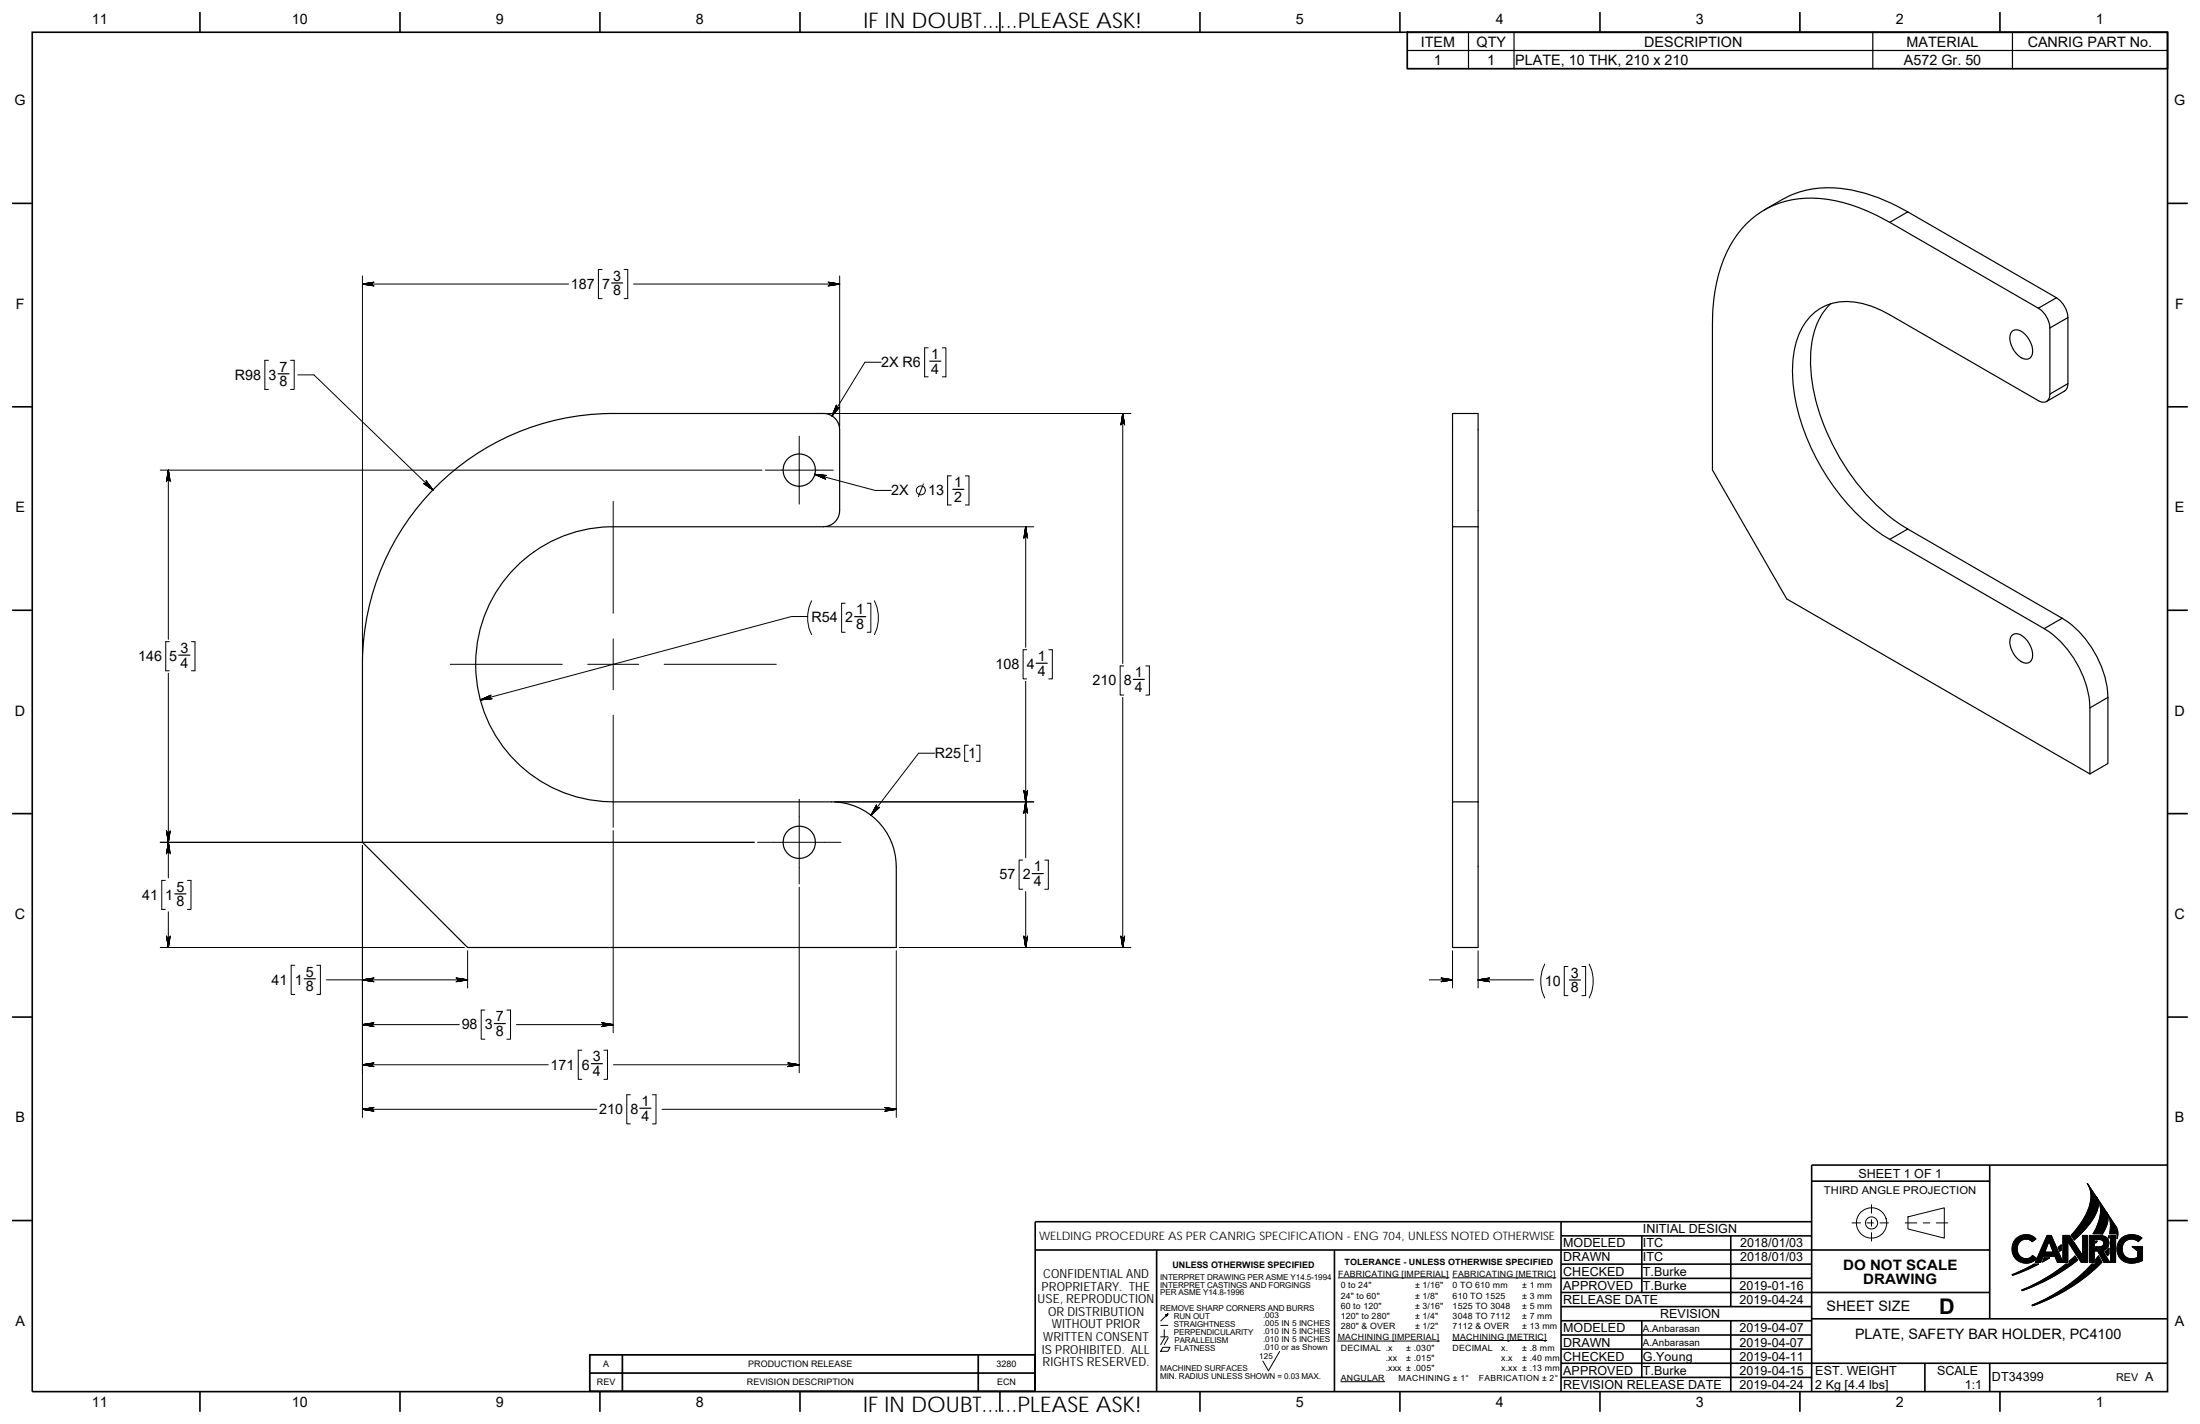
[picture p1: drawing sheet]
<svg xmlns="http://www.w3.org/2000/svg" width="432mm" height="279mm" viewBox="0 0 432 279" stroke-linecap="round" stroke-linejoin="round" font-family="sans-serif">
<g fill="none" stroke="#000" stroke-width=".32">
<path d="M6.3 6.3h419.1v266.7h-419.1zM39.2 2.4v3.9M78.5 2.4v3.9M117.8 2.4v3.9M157 2.4v3.9M196.3 2.4v3.9M235.5 2.4v3.9M274.8 2.4v3.9M314 2.4v3.9M353.3 2.4v3.9M392.5 2.4v3.9M2.4 39.9h3.9"/>
<path d="M425.4 39.9h4M2.4 79.8h3.9M425.4 79.8h4M2.4 119.7h3.9M425.4 119.7h4M6.3 139.7h.1M425.4 139.7h.1M2.4 159.6h3.9M425.4 159.6h4M2.4 199.6h3.9M425.4 199.6h4M2.4 239.5h3.9"/>
<path d="M306.4 239.7v33.3M355.6 231.8h34.9M355.6 239.7h-152.4v33.3M390.5 228.6v30.2M425.4 228.6h-69.8v44.4M425.4 239.5h4M203.2 245.3h187.3M227 245.3v27.7M261.9 245.3v27.7M306.4 248h49.2M306.4 242.5h49.2M306.4 250.8h49.2"/>
<path d="M306.4 253.6h84.1M306.4 256.4h49.2M306.4 259.1h49.2M322.2 242.5v11.1M322.2 259.1v11.2M339.7 242.5v13.9M339.7 259.1v14M355.6 258.8h69.8M39.2 273v4M78.5 273v4M117.8 273v4M157 273v4"/>
<path d="M196.3 273v4M235.5 273v4M274.8 273.1v3.9M306.4 264.7h49.2M306.4 270.3h49.2M306.4 267.5h119M306.4 261.9h49.2M314 273.1v3.9M353.3 273.1v3.9M377.8 267.5v5.6M390.5 267.5v5.5M392.5 273.1v3.9"/>
</g>
<g fill="none" stroke="#000" stroke-width=".2">
<path d="M71.1 54.1v75.6M71.1 55.7h40.5M118.2 52.9h-.7v5.7h.7M122.5 52.9h.7v5.7h-.7M124.4 55.7h40.4M164.8 54.1v29.6M52.7 70.7h-.7v5.7h.7M57 70.7h.7v5.7h-.7M58.4 73.6h3.2l23.4 22.5M172.9 71.1h-3.1l-6.5 10.5M182.2 68.2h-.7v5.7h.7M185 68.2h.7v5.7h-.7"/>
<path d="M31.5 92.2h118.1M33 92.2v33.2M120.4 98.4v21.9M150.2 92.2h13.4M156.9 85.6v13.3M159.9 93.1l11.8 3.1h3.2M162.3 81.1h59.7M181.3 95l-1.1 2.5M186.7 93.4h-.7v5.7h.7M189.5 93.4h.7v5.7h-.7M220.4 81.1v49.1M159.3 117.9a7.4 7.4 0 0 0 0 6.6"/>
<path d="M162.3 103.4h40.6M165.9 118.4h-.7v5.7h.7M170.2 118.4h.7v5.7h-.7M171.6 117.9a7.4 7.4 0 0 1 0 6.6M201.3 103.4v23.6M33 132.1v40.2M33.2 125.9h-.7v5.7h.7M37.6 125.9h.7v5.7h-.7M88.4 130.3h22M115.4 130.3h10M120.4 125.3v10M130.4 130.3h22"/>
<path d="M158.5 121h-3.2l-61 16.3M201.3 133.7v34.6M201.5 127.5h-.7v5.7h.7M205.8 127.5h.7v5.7h-.7M220.4 136.8v49.1M220.6 130.7h-.7v5.7h.7M224.9 130.7h.7v5.7h-.7M120.4 140.3v22M156.9 156.8v16.6M163.9 157.3h39M183.5 147.8h-3.2l-9.3 12.2M190.1 146.2h-.8v3.2h.8"/>
<path d="M191.6 146.2h.7v3.2h-.7M31.5 165.3h116.6M32.4 172.7h-.7v5.7h.7M33 178.9v7M36.8 172.7h.7v5.7h-.7M71.1 165.9v53.3M120.4 163v39.6M148.7 165.3h16.4M156.9 174.1v36.4M200.7 168.8h-.7v5.7h.7M201.3 174.9v11M205.1 168.8h.7v5.7h-.7"/>
<path d="M31.5 185.9h59.6M57.8 189.4h-.7v5.7h.7M62.2 189.4h.7v5.7h-.7M64.1 192.3h27.7M91.8 186.5v7.3M95.2 198.2h-.8v5.7h.8M99.5 198.2h.7v5.7h-.7M175.9 186.5v32.7M176.6 185.9h45.4M280.5 192.3h4.6M285.1 186.5v7.3M290.1 192.3h10.9"/>
<path d="M290.1 186.5v7.3M303.2 189.2a7.4 7.4 0 0 0 0 6.6M307.7 189.6h-.7v5.7h.7M310.5 189.6h.7v5.7h-.7M311.9 189.2a7.4 7.4 0 0 1 0 6.6M71.1 201h19M71.1 208.9h36.5M71.1 217.7h46M101.4 201h19M114.2 206.1h-.7v5.7h.7M118.5 206.1h.7v5.7h-.7M120.4 208.9h36.5"/>
<path d="M123.7 214.8h-.7v5.7h.7M128.1 214.8h.7v5.7h-.7M129.9 217.7h46M363.5 239.9h1.7M366.4 239.9h1.3M367.3 236.4v1.6M367.3 239.3v1.3M369 239.9h1.6M374 239.9h2.2M374.5 238.8l7.1-1.8v5.9l-7.1-1.8zM377.5 239.9h1.3M380 239.9h2.3"/>
<path d="M409.7 232.2l1.8 2.7 .3 .7a4.5 4.5 0 0 1-1.1 3.7l-1.3 1.7-2.3 2.3-.6-.9a13.7 13.7 0 0 0 3.9-7.3 4.5 4.5 0 0 0-.7-2.9zM411.5 234.9l1.9 2.8a4 4 0 0 1-.8 4.4h-1.8a7.6 7.6 0 0 0 1.1-6.4zM413.5 238l1.9 2.7a2.77 2.77 0 0 1 .1 2.3v-.9h-1.5a5.2 5.2 0 0 0-.5-4.1zM229.2 257.8l-1.4 1.4M262.7 250.7h21.7M285.1 250.7h20.3M367.3 241.9v1.6M394.9 250.1l4.3-2.1h.9l-3.3 1.6-1.8 .6zM395.5 243.3a2.95 2.95 0 0 1 2.9-1l.6 .3 .6 .5-.7 .5-.7-.4h-.9l-.6 .2-.5 .5a2.2 2.2 0 0 0 0 2.3l.5 .5 .6 .3 1-.1 .6-.6 .8 .6a2.72 2.72 0 0 1-3.1 .7 2.72 2.72 0 0 1-1.7-2.6l.1-.7zM396.8 253.1a35.2 35.2 0 0 0 8.7-5.1h.6v-.6l1.2-1 .5 .8a36.6 36.6 0 0 1-10.9 6zM398.8 256.1a32.9 32.9 0 0 0 11.8-8.1h.7a1.97 1.97 0 0 1 .6-1.6l.6 1.3a35.8 35.8 0 0 1-13.6 8.5zM401.2 246.8h1.1l-1.4 .8z"/>
<path d="M401.8 242.4h.8l2.3 5.3h-1.1l-.5-1.2h-2.3l-.5 1.2h-1zM402.2 243.5l.8 2.2h-1.7zM404 244.8l.6-.5v1l-.3 .2zM404.9 242.4h1.3l2.5 3.9v-3.9h1v5.3h-1.2l-2.7-4.1v4.1h-.9zM410.1 242.4h2.5l.6 .2 .4 .4 .3 .6-.1 1-.5 .5-.6 .3 1.4 2.3h-1.2l-1.2-2.3h-.7v2.3h-.9zM411 243.2l1.6 .2 .3 .4-.1 .5-.6 .3h-1.2zM411.3 243.5h.3l-.3 .4zM413.2 245.6l.7-.7v1.1l-.2 .4zM413.9 242.4v.5l-.1-.1zM414.3 247.7v-5.3h.9v5.3M414.3 247.7h.9M419.7 243.6a2.01 2.01 0 0 0-2.1-.4l-.7 .6a2.14 2.14 0 0 0 0 2.5l.5 .4 .5 .3h.8l.8-.3 .1-1.3-1.1-.8h2"/>
<path d="M420.4 242.9a2.93 2.93 0 0 0-3.7-.2 2.93 2.93 0 0 0-.9 3.6l.7 1a2.66 2.66 0 0 0 1.9 .5l1.3-.1 .8-.4M227.8 260.1h1.4M227.8 262.3h1.4M228.2 264.4h1.4l-.4 .7h-1.4zM228.5 260.9v1.4M228.6 262.5l-.8 1.3M229.3 262.5l-.8 1.3M251.2 265.2l-2.2 3.8-1.1-1.9M262.6 263.1h19.9M263.2 271.1h8.6M285.1 263h18.5"/>
<circle cx="180.7" cy="96.2" r=".89"/>
<circle cx="367.3" cy="240" r="1.19"/>
<circle cx="367.3" cy="240" r="2.98"/>
</g>
<g fill="#000" stroke="#000" stroke-width=".2">
<path d="M33 92.2l.4 2.3zM220.4 81.1l.3 2.3zM201.3 103.4l.4 2.2zM201.3 157.3l.4 2.3zM201.7 155l-.4 2.3zM33.4 163l-.4 2.3zM33 165.3l.4 2.3zM33.4 183.6l-.4 2.3zM201.7 183.6l-.4 2.3zM220.7 183.6l-.3 2.3z"/>
<path d="M71.1 55.7l2.3-.3z" fill-rule="evenodd"/>
<path d="M71.1 55.7l2.2-.3z" fill-rule="evenodd"/>
<path d="M71.1 55.7l2.1-.2z" fill-rule="evenodd"/>
<path d="M71.1 55.7l2-.2v.2z" fill-rule="evenodd"/>
<path d="M71.1 55.7h2v.1z" fill-rule="evenodd"/>
<path d="M71.1 55.7l2 .1v.1z" fill-rule="evenodd"/>
<path d="M71.1 55.7l2.1 .3z" fill-rule="evenodd"/>
<path d="M71.1 55.7l2.2 .4z" fill-rule="evenodd"/>
<path d="M71.1 55.7l2.3 .4z" fill-rule="evenodd"/>
<path d="M162.5 56.1l2.3-.4z" fill-rule="evenodd"/>
<path d="M162.6 56.1l2.2-.4z" fill-rule="evenodd"/>
<path d="M162.8 55.9l2-.2-2 .3z" fill-rule="evenodd"/>
<path d="M162.9 55.8l1.9-.1-2 .2z" fill-rule="evenodd"/>
<path d="M162.9 55.7h1.9l-1.9 .1z" fill-rule="evenodd"/>
<path d="M162.8 55.5l2 .2h-1.9z" fill-rule="evenodd"/>
<path d="M162.8 55.5l2 .2z" fill-rule="evenodd"/>
<path d="M162.6 55.4l2.2 .3z" fill-rule="evenodd"/>
<path d="M162.5 55.4l2.3 .3z" fill-rule="evenodd"/>
<path d="M33 92.2l-.3 2.3z" fill-rule="evenodd"/>
<path d="M33 92.2l-.3 2.2z" fill-rule="evenodd"/>
<path d="M33 92.2l-.2 2.1z" fill-rule="evenodd"/>
<path d="M33 92.2v2h-.1z" fill-rule="evenodd"/>
<path d="M33 92.2l.1 2h-.1z" fill-rule="evenodd"/>
<path d="M33 92.2l.2 2h-.1z" fill-rule="evenodd"/>
<path d="M33 92.2l.3 2.1z" fill-rule="evenodd"/>
<path d="M33 92.2l.4 2.2z" fill-rule="evenodd"/>
<path d="M83.6 94.3l1.4 1.8z" fill-rule="evenodd"/>
<path d="M83.7 94.4l1.3 1.7z" fill-rule="evenodd"/>
<path d="M83.7 94.5l1.3 1.6z" fill-rule="evenodd"/>
<path d="M83.7 94.6l1.3 1.5-1.4-1.3z" fill-rule="evenodd"/>
<path d="M83.5 94.8h.1l1.4 1.3z" fill-rule="evenodd"/>
<path d="M83.4 94.9l.1-.1 1.5 1.3z" fill-rule="evenodd"/>
<path d="M83.3 94.9l1.7 1.2z" fill-rule="evenodd"/>
<path d="M83.2 94.9l1.8 1.2z" fill-rule="evenodd"/>
<path d="M83.1 94.8l1.9 1.3z" fill-rule="evenodd"/>
<path d="M159.9 93.1l2.2 .9z" fill-rule="evenodd"/>
<path d="M159.9 93.1l2 .9z" fill-rule="evenodd"/>
<path d="M159.9 93.1l2 .8z" fill-rule="evenodd"/>
<path d="M159.9 93.1l1.9 .5v.1z" fill-rule="evenodd"/>
<path d="M159.9 93.1l1.9 .4v.1z" fill-rule="evenodd"/>
<path d="M159.9 93.1l2 .3z" fill-rule="evenodd"/>
<path d="M159.9 93.1l2.1 .2z" fill-rule="evenodd"/>
<path d="M159.9 93.1l2.2 .2z" fill-rule="evenodd"/>
<path d="M159.9 93.1l2.3 .2z" fill-rule="evenodd"/>
<path d="M164.7 79.9h.1l-1.5 1.7z" fill-rule="evenodd"/>
<path d="M164.6 80l.1-.1-1.4 1.7z" fill-rule="evenodd"/>
<path d="M164.5 80h.1l-1.3 1.6z" fill-rule="evenodd"/>
<path d="M164.4 80h.1l-1.2 1.6z" fill-rule="evenodd"/>
<path d="M164.3 79.9l.1 .1-1.1 1.6z" fill-rule="evenodd"/>
<path d="M164.2 79.8l.1 .1-1 1.7z" fill-rule="evenodd"/>
<path d="M164.1 79.7l-.8 1.9z" fill-rule="evenodd"/>
<path d="M164.1 79.6l-.8 2z" fill-rule="evenodd"/>
<path d="M164.2 79.5l-.9 2.1z" fill-rule="evenodd"/>
<path d="M220.4 81.1l.3 2.2z" fill-rule="evenodd"/>
<path d="M220.4 81.1l.3 2.1z" fill-rule="evenodd"/>
<path d="M220.4 81.1l.2 2h-.2z" fill-rule="evenodd"/>
<path d="M220.4 81.1v2h-.1z" fill-rule="evenodd"/>
<path d="M220.4 81.1l-.1 2h-.1z" fill-rule="evenodd"/>
<path d="M220.4 81.1l-.3 2.1z" fill-rule="evenodd"/>
<path d="M220.4 81.1l-.4 2.2z" fill-rule="evenodd"/>
<path d="M220.4 81.1l-.4 2.3z" fill-rule="evenodd"/>
<path d="M201.3 103.4l.4 2.1z" fill-rule="evenodd"/>
<path d="M201.3 103.4l.3 2z" fill-rule="evenodd"/>
<path d="M201.3 103.4l.2 1.9h-.1z" fill-rule="evenodd"/>
<path d="M201.3 103.4l.1 1.9h-.1z" fill-rule="evenodd"/>
<path d="M201.3 103.4v1.9h-.2z" fill-rule="evenodd"/>
<path d="M201.3 103.4l-.3 2z" fill-rule="evenodd"/>
<path d="M201.3 103.4l-.3 2.1z" fill-rule="evenodd"/>
<path d="M201.3 103.4l-.4 2.2z" fill-rule="evenodd"/>
<path d="M94.3 137.3l2.3-.2z" fill-rule="evenodd"/>
<path d="M94.3 137.3l2.2-.2z" fill-rule="evenodd"/>
<path d="M94.3 137.3l2.1-.2z" fill-rule="evenodd"/>
<path d="M94.3 137.3l1.9-.4v.1z" fill-rule="evenodd"/>
<path d="M94.3 137.3l1.8-.5 .1 .1z" fill-rule="evenodd"/>
<path d="M94.3 137.3l1.9-.6z" fill-rule="evenodd"/>
<path d="M94.3 137.3l1.9-.8v.2z" fill-rule="evenodd"/>
<path d="M94.3 137.3l2-.9z" fill-rule="evenodd"/>
<path d="M94.3 137.3l2.1-.9z" fill-rule="evenodd"/>
<path d="M171 160l1.7-1.6z" fill-rule="evenodd"/>
<path d="M171 160l1.6-1.5z" fill-rule="evenodd"/>
<path d="M172.3 158.5h.1l-1.4 1.5z" fill-rule="evenodd"/>
<path d="M172.2 158.5h.1l-1.3 1.5z" fill-rule="evenodd"/>
<path d="M172.1 158.4l.1 .1-1.2 1.5z" fill-rule="evenodd"/>
<path d="M172 158.3l.1 .1-1.1 1.6z" fill-rule="evenodd"/>
<path d="M172 158.2v.1l-1 1.7z" fill-rule="evenodd"/>
<path d="M172 158l-1 2z" fill-rule="evenodd"/>
<path d="M172 157.9l-1 2.1z" fill-rule="evenodd"/>
<path d="M201.3 157.3l.4 2.2z" fill-rule="evenodd"/>
<path d="M201.3 157.3l.3 2.1z" fill-rule="evenodd"/>
<path d="M201.3 157.3l.2 2h-.1z" fill-rule="evenodd"/>
<path d="M201.3 157.3l.1 2h-.1z" fill-rule="evenodd"/>
<path d="M201.3 157.3v2h-.2z" fill-rule="evenodd"/>
<path d="M201.3 157.3l-.3 2.1z" fill-rule="evenodd"/>
<path d="M201.3 157.3l-.3 2.2z" fill-rule="evenodd"/>
<path d="M201.3 157.3l-.4 2.3z" fill-rule="evenodd"/>
<path d="M200.9 155l.4 2.3z" fill-rule="evenodd"/>
<path d="M201 155.2l.3 2.1z" fill-rule="evenodd"/>
<path d="M201 155.3l.3 2z" fill-rule="evenodd"/>
<path d="M201.1 155.4h.2v1.9z" fill-rule="evenodd"/>
<path d="M201.3 155.4h.1l-.1 1.9z" fill-rule="evenodd"/>
<path d="M201.4 155.4h.1l-.2 1.9z" fill-rule="evenodd"/>
<path d="M201.5 155.4l.1-.1-.3 2z" fill-rule="evenodd"/>
<path d="M201.7 155.2l-.4 2.1z" fill-rule="evenodd"/>
<path d="M33.4 163.1l-.4 2.2z" fill-rule="evenodd"/>
<path d="M33.2 163.3l.1-.1-.3 2.1z" fill-rule="evenodd"/>
<path d="M33.1 163.3h.1l-.2 2z" fill-rule="evenodd"/>
<path d="M33 163.3h.1l-.1 2z" fill-rule="evenodd"/>
<path d="M32.9 163.3h.1v2z" fill-rule="evenodd"/>
<path d="M32.8 163.2l.2 2.1z" fill-rule="evenodd"/>
<path d="M32.7 163.1l.3 2.2z" fill-rule="evenodd"/>
<path d="M32.7 163l.3 2.3z" fill-rule="evenodd"/>
<path d="M33 165.3l-.3 2.3z" fill-rule="evenodd"/>
<path d="M33 165.3l-.3 2.1z" fill-rule="evenodd"/>
<path d="M33 165.3l-.2 2z" fill-rule="evenodd"/>
<path d="M33 165.3v1.9h-.1z" fill-rule="evenodd"/>
<path d="M33 165.3l.1 1.9h-.1z" fill-rule="evenodd"/>
<path d="M33 165.3l.2 1.9h-.1z" fill-rule="evenodd"/>
<path d="M33 165.3l.3 2z" fill-rule="evenodd"/>
<path d="M33 165.3l.4 2.1z" fill-rule="evenodd"/>
<path d="M32.7 183.6l.3 2.3z" fill-rule="evenodd"/>
<path d="M32.7 183.7l.3 2.2z" fill-rule="evenodd"/>
<path d="M32.8 183.9l.2 2z" fill-rule="evenodd"/>
<path d="M32.9 183.9l.1 .1v1.9z" fill-rule="evenodd"/>
<path d="M33 184h.1l-.1 1.9z" fill-rule="evenodd"/>
<path d="M33.1 184l.1-.1-.2 2z" fill-rule="evenodd"/>
<path d="M33.2 183.9h.1l-.3 2z" fill-rule="evenodd"/>
<path d="M33.4 183.7l-.4 2.2z" fill-rule="evenodd"/>
<path d="M71.1 192.3l2.3-.4z" fill-rule="evenodd"/>
<path d="M71.1 192.3l2.2-.4z" fill-rule="evenodd"/>
<path d="M71.1 192.3l2.1-.3z" fill-rule="evenodd"/>
<path d="M71.1 192.3l2-.2v.1z" fill-rule="evenodd"/>
<path d="M71.1 192.3l2-.1v.1z" fill-rule="evenodd"/>
<path d="M71.1 192.3h2v.1z" fill-rule="evenodd"/>
<path d="M71.1 192.3l2.1 .2z" fill-rule="evenodd"/>
<path d="M71.1 192.3l2.2 .3z" fill-rule="evenodd"/>
<path d="M71.1 192.3l2.3 .3z" fill-rule="evenodd"/>
<path d="M89.5 192.6l2.3-.3z" fill-rule="evenodd"/>
<path d="M89.6 192.6l2.2-.3z" fill-rule="evenodd"/>
<path d="M89.8 192.4l2-.1-2.1 .2z" fill-rule="evenodd"/>
<path d="M89.9 192.3h1.9l-2 .1z" fill-rule="evenodd"/>
<path d="M89.9 192.2l1.9 .1h-1.9z" fill-rule="evenodd"/>
<path d="M89.8 192.1l2 .2-1.9-.1z" fill-rule="evenodd"/>
<path d="M89.7 192l2.1 .3z" fill-rule="evenodd"/>
<path d="M89.6 191.9l2.2 .4z" fill-rule="evenodd"/>
<path d="M89.5 191.9l2.3 .4z" fill-rule="evenodd"/>
<path d="M200.9 183.6l.4 2.3z" fill-rule="evenodd"/>
<path d="M201 183.7l.3 2.2z" fill-rule="evenodd"/>
<path d="M201 183.9l.3 2z" fill-rule="evenodd"/>
<path d="M201.1 183.9l.2 .1v1.9z" fill-rule="evenodd"/>
<path d="M201.3 184h.1l-.1 1.9z" fill-rule="evenodd"/>
<path d="M201.4 184l.1-.1-.2 2z" fill-rule="evenodd"/>
<path d="M201.5 183.9h.1l-.3 2z" fill-rule="evenodd"/>
<path d="M201.7 183.7l-.4 2.2z" fill-rule="evenodd"/>
<path d="M220.7 183.7l-.3 2.2z" fill-rule="evenodd"/>
<path d="M220.6 183.9h.1l-.3 2z" fill-rule="evenodd"/>
<path d="M220.4 184l.2-.1-.2 2z" fill-rule="evenodd"/>
<path d="M220.3 184h.1v1.9z" fill-rule="evenodd"/>
<path d="M220.2 183.9l.1 .1 .1 1.9z" fill-rule="evenodd"/>
<path d="M220.1 183.9l.3 2z" fill-rule="evenodd"/>
<path d="M220 183.7l.4 2.2z" fill-rule="evenodd"/>
<path d="M220 183.6l.4 2.3z" fill-rule="evenodd"/>
<path d="M282.8 192.6l2.3-.3z" fill-rule="evenodd"/>
<path d="M282.9 192.6l2.2-.3z" fill-rule="evenodd"/>
<path d="M283.1 192.4l2-.1-2.1 .2z" fill-rule="evenodd"/>
<path d="M283.2 192.3h1.9l-2 .1z" fill-rule="evenodd"/>
<path d="M283.2 192.2l1.9 .1h-1.9z" fill-rule="evenodd"/>
<path d="M283.1 192.1l2 .2-1.9-.1z" fill-rule="evenodd"/>
<path d="M283 192l2.1 .3z" fill-rule="evenodd"/>
<path d="M282.9 191.9l2.2 .4z" fill-rule="evenodd"/>
<path d="M282.8 191.9l2.3 .4z" fill-rule="evenodd"/>
<path d="M290.1 192.3l2.3-.4z" fill-rule="evenodd"/>
<path d="M290.1 192.3l2.2-.4z" fill-rule="evenodd"/>
<path d="M290.1 192.3l2.1-.3z" fill-rule="evenodd"/>
<path d="M290.1 192.3l2-.2-.1 .1z" fill-rule="evenodd"/>
<path d="M290.1 192.3l1.9-.1v.1z" fill-rule="evenodd"/>
<path d="M290.1 192.3h1.9l.1 .1z" fill-rule="evenodd"/>
<path d="M290.1 192.3l2.1 .2z" fill-rule="evenodd"/>
<path d="M290.1 192.3l2.2 .3z" fill-rule="evenodd"/>
<path d="M290.1 192.3l2.3 .3z" fill-rule="evenodd"/>
<path d="M71.1 201l2.3-.3z" fill-rule="evenodd"/>
<path d="M71.1 201l2.2-.3z" fill-rule="evenodd"/>
<path d="M71.1 201l2.1-.2z" fill-rule="evenodd"/>
<path d="M71.1 201l2-.1v.1z" fill-rule="evenodd"/>
<path d="M71.1 201h2v.1z" fill-rule="evenodd"/>
<path d="M71.1 201l2 .1v.1z" fill-rule="evenodd"/>
<path d="M71.1 201l2.1 .3z" fill-rule="evenodd"/>
<path d="M71.1 201l2.2 .4z" fill-rule="evenodd"/>
<path d="M71.1 201l2.3 .4z" fill-rule="evenodd"/>
<path d="M71.1 208.9l2.3-.4z" fill-rule="evenodd"/>
<path d="M71.1 208.9l2.2-.3z" fill-rule="evenodd"/>
<path d="M71.1 208.9l2.1-.3z" fill-rule="evenodd"/>
<path d="M71.1 208.9l2-.2v.2z" fill-rule="evenodd"/>
<path d="M71.1 208.9h2v.1z" fill-rule="evenodd"/>
<path d="M71.1 208.9l2 .1v.1z" fill-rule="evenodd"/>
<path d="M71.1 208.9l2.1 .3z" fill-rule="evenodd"/>
<path d="M71.1 208.9l2.2 .4z" fill-rule="evenodd"/>
<path d="M71.1 208.9l2.3 .4z" fill-rule="evenodd"/>
<path d="M71.1 217.7l2.3-.4z" fill-rule="evenodd"/>
<path d="M71.1 217.7l2.2-.4z" fill-rule="evenodd"/>
<path d="M71.1 217.7l2.1-.3z" fill-rule="evenodd"/>
<path d="M71.1 217.7l2-.2v.1z" fill-rule="evenodd"/>
<path d="M71.1 217.7l2-.1v.1z" fill-rule="evenodd"/>
<path d="M71.1 217.7h2v.1z" fill-rule="evenodd"/>
<path d="M71.1 217.7l2.1 .2z" fill-rule="evenodd"/>
<path d="M71.1 217.7l2.2 .3z" fill-rule="evenodd"/>
<path d="M71.1 217.7l2.3 .3z" fill-rule="evenodd"/>
<path d="M118.1 201.4l2.3-.4z" fill-rule="evenodd"/>
<path d="M118.2 201.4l2.2-.4z" fill-rule="evenodd"/>
<path d="M118.4 201.2l2-.2-2.1 .3z" fill-rule="evenodd"/>
<path d="M118.4 201.1l2-.1-2 .2z" fill-rule="evenodd"/>
<path d="M118.4 201h2l-2 .1z" fill-rule="evenodd"/>
<path d="M118.4 200.9l2 .1h-2z" fill-rule="evenodd"/>
<path d="M118.3 200.8l2.1 .2z" fill-rule="evenodd"/>
<path d="M118.2 200.7l2.2 .3z" fill-rule="evenodd"/>
<path d="M118.1 200.7l2.3 .3z" fill-rule="evenodd"/>
<path d="M154.6 209.3l2.3-.4z" fill-rule="evenodd"/>
<path d="M154.7 209.3l2.2-.4z" fill-rule="evenodd"/>
<path d="M154.9 209.1l2-.2-2.1 .3z" fill-rule="evenodd"/>
<path d="M154.9 209l2-.1-2 .2z" fill-rule="evenodd"/>
<path d="M154.9 208.9h2l-2 .1z" fill-rule="evenodd"/>
<path d="M154.9 208.7l2 .2h-2z" fill-rule="evenodd"/>
<path d="M154.8 208.6l2.1 .3z" fill-rule="evenodd"/>
<path d="M154.7 208.6l2.2 .3z" fill-rule="evenodd"/>
<path d="M154.6 208.5l2.3 .4z" fill-rule="evenodd"/>
<path d="M173.6 218l2.3-.3z" fill-rule="evenodd"/>
<path d="M173.8 218l2.1-.3z" fill-rule="evenodd"/>
<path d="M173.9 217.8l2-.1-2 .2z" fill-rule="evenodd"/>
<path d="M174 217.7h1.9l-2 .1z" fill-rule="evenodd"/>
<path d="M174 217.6l1.9 .1h-1.9z" fill-rule="evenodd"/>
<path d="M173.9 217.5l2 .2-1.9-.1z" fill-rule="evenodd"/>
<path d="M173.9 217.4l2 .3z" fill-rule="evenodd"/>
<path d="M173.8 217.3l2.1 .4z" fill-rule="evenodd"/>
<path d="M173.6 217.3l2.3 .4z" fill-rule="evenodd"/>
<path d="M409.7 232.2l1.9 2.8a3.5 3.5 0 0 1-.5 3.7l-1.9 2.5-2.1 2.1-.6-.9a13.9 13.9 0 0 0 3.9-7.2 4.5 4.5 0 0 0-.7-3z" fill-rule="evenodd"/>
<path d="M228.9 258l.3-.2z" fill-rule="evenodd"/>
<path d="M228.7 258l.5-.2z" fill-rule="evenodd"/>
<path d="M228.9 258.1l.3-.3-.2 .3z" fill-rule="evenodd"/>
<path d="M229.2 257.8l-.2 .5z" fill-rule="evenodd"/>
<path d="M394.9 250.1l4.3-2.1h.9l-4.1 1.9-1 .3z" fill-rule="evenodd"/>
<path d="M395.8 243a2.65 2.65 0 0 1 3.8 .1l-.7 .5a1.77 1.77 0 0 0-2.3-.2 1.77 1.77 0 0 0-.6 2.2 1.66 1.66 0 0 0 1.2 1.3 1.66 1.66 0 0 0 1.7-.6l.8 .6a2.78 2.78 0 0 1-4 .1 2.78 2.78 0 0 1 .1-4z" fill-rule="evenodd"/>
<path d="M398.8 256.1l2.6-1.2 2.3-1.3a27.7 27.7 0 0 0 5.4-4l1.5-1.6h.7v-.9l.6-.7 .6 1.3a35.8 35.8 0 0 1-13.6 8.5z" fill-rule="evenodd"/>
<path d="M401.8 242.4l-2.3 5.3h1l.5-1.2h2.3l.5 1.2h1.1l-2.3-5.3zM402.2 243.5l.8 2.2h-1.7z" fill-rule="evenodd"/>
<path d="M401.2 246.8h1.1l-1.4 .8z" fill-rule="evenodd"/>
<path d="M404.1 244.6l.5-.3v1l-.3 .2-.3-.7z" fill-rule="evenodd"/>
<path d="M396.8 253.1l2.3-1 2.5-1.4 3.9-2.7h.6v-.6l1.2-1 .5 .8a37 37 0 0 1-10.9 6z" fill-rule="evenodd"/>
<path d="M404.9 242.4h1.3l2.5 3.9v-3.9h1v5.3h-1.2l-2.6-4.1-.1 4.1h-.9z" fill-rule="evenodd"/>
<path d="M411.3 243.5h.3l-.3 .4z" fill-rule="evenodd"/>
<path d="M411.6 235l1.8 2.7a4.2 4.2 0 0 1-.8 4.4h-1.8a7.7 7.7 0 0 0 1.2-6.3z" fill-rule="evenodd"/>
<path d="M411 243.2h1.3l.5 .3a.77 .77 0 0 1 0 .9 .77 .77 0 0 1-.9 .2h-.9zM410.1 242.4v5.3h.9v-2.3h.7l1.2 2.3h1.2l-1.4-2.3a1.52 1.52 0 0 0 1.2-1.9 1.52 1.52 0 0 0-1.9-1.1z" fill-rule="evenodd"/>
<path d="M413.2 245.6l.7-.7v1.1l-.2 .4z" fill-rule="evenodd"/>
<path d="M413.9 242.4v.5l-.1-.1z" fill-rule="evenodd"/>
<path d="M414.3 242.4v5.3h.9v-5.3z" fill-rule="evenodd"/>
<path d="M413.5 238l1.8 2.7a2.99 2.99 0 0 1 .2 2.3v-.9h-1.5a5.1 5.1 0 0 0-.5-4.1z" fill-rule="evenodd"/>
<path d="M416.5 242.8a3.3 3.3 0 0 1 3.9 .1l-.7 .7a1.94 1.94 0 0 0-2.6 .1 1.94 1.94 0 0 0-.2 2.6 1.94 1.94 0 0 0 2.6 .4l.1-1.3-1.1-.8h2v2.7a3.5 3.5 0 0 1-4.4-.5 2.91 2.91 0 0 1 .4-4z" fill-rule="evenodd"/>
</g>
<g fill="none" stroke="#000" stroke-width=".23">
<path d="M276.2 9.9h149.2M288.2 6.3v7.2M297.2 6.3v7.2M367.6 6.3v7.2M395 6.3v7.2M120 55.5h2.2M346.3 41.2a23.8 23.8 0 0 1 9.2-4.1 27.8 27.8 0 0 1 17 3.4l1.9 1.1M359.3 59.6a14.3 14.3 0 0 0-3.9 10.6 40.3 40.3 0 0 0 8.6 23.9 36.8 36.8 0 0 0 10.4 9.7l-3.5 2M370.9 43.6a30.6 30.6 0 0 0-16.8-4.7 17.6 17.6 0 0 0-15.5 11.4 33.7 33.7 0 0 0-2.5 13.4v28.5l14.6 25.3 59.5 34.3M370.9 43.6l29.2 16.9M374.4 41.6l-3.5 2M374.4 41.6l29.2 16.8"/>
<path d="M403.6 58.4a5.1 5.1 0 0 1 2.3 3.9M403.6 58.4l-3.5 2.1M54.6 73.3h2.1M182.5 70.9h2.2M394.9 65.1a1.79 1.79 0 0 1 2.5 .5 4.1 4.1 0 0 1 1.3 4.4 1.58 1.58 0 0 1-2.5-.2 4.5 4.5 0 0 1-1.6-4.4zM400.1 60.5a5 5 0 0 1 2.2 3.8M402.3 77.3a1.38 1.38 0 0 1-.6 1.5 1.38 1.38 0 0 1-1.6-.2l-29.2-16.8a14.8 14.8 0 0 0-11.8-2.1 10.7 10.7 0 0 0-6.7 8.1 30.7 30.7 0 0 0 2 17.7 43.2 43.2 0 0 0 15.1 19.5l1.4 .8M402.3 64.3v13M405.9 62.3v13l-3.6 2M405.9 75.3a1.56 1.56 0 0 1-.7 1.4l-3.5 2.1M405.9 62.3l-3.6 2M187 96h2.2"/>
<path d="M285.1 81.1h5v22.3h-5zM164.8 100.2l-.3 1.3-.6 .9-.8 .6-1.1 .3-41.6 .1a27 27 0 0 0-27 26.9 27 27 0 0 0 27 27h42.8a12.7 12.7 0 0 1 12.7 12.7v15.9h-84.1l-20.7-20.6v-35a49.2 49.2 0 0 1 49.3-49.2h41.6l.9 .3 1.2 .9 .4 .7 .3 .9v16.3M285.1 103.4v53.9M290.1 103.4v53.9M370.9 105.8l30.3 17.5M374.4 103.8l30.3 17.5M35.1 128.5h2.2M167.7 121h2.2M203.4 130.1h2.1M222.4 133.3h2.2M394.9 124.7a1.79 1.79 0 0 1 2.5 .5 4.1 4.1 0 0 1 1.3 4.4 1.54 1.54 0 0 1-2.5-.1 4.5 4.5 0 0 1-1.6-4.4zM401.2 123.3a19.9 19.9 0 0 1 9 15.6"/>
<path d="M404.7 121.3l-3.5 2M404.7 121.3a19.8 19.8 0 0 1 9 15.5M410.2 138.9v12.9M413.7 136.8l-3.5 2.1M413.7 136.8v13l-3.5 2M285.1 157.3v28.6h5v-28.6M285.1 157.3h5M34.3 175.4h2.2M202.6 171.4h2.2M59.7 192h2.2M308 192.3h2.2M97 200.8h2.2"/>
<path d="M116.1 208.7h2.1M125.6 217.4h2.2"/>
<circle cx="156.9" cy="92.2" r="3.2"/>
<circle cx="156.9" cy="165.3" r="3.2"/>
</g>
<path d="M276.2 6.3h149.2v7.2h-149.2zM115.8 265.8h87.3v7.2h-87.3zM115.8 269.4h87.3M122.2 265.8v7.2M192 265.8v7.2" fill="none" stroke="#000" stroke-width=".34"/>
<g font-size="4.2">
<text x="169.5" y="5.4">IF IN DOUBT......PLEASE ASK!</text>
<text x="380.6" y="257.7">D</text>
<text x="169.4" y="277">IF IN DOUBT......PLEASE ASK!</text>
</g>
<g font-size="2.8">
<text x="18.1" y="4.7">11</text>
<text x="57.3" y="4.7">10</text>
<text x="97.3" y="4.7">9</text>
<text x="136.6" y="4.7">8</text>
<text x="254.4" y="4.7">5</text>
<text x="293.6" y="4.7">4</text>
<text x="332.9" y="4.7">3</text>
<text x="372.1" y="4.7">2</text>
<text x="411.4" y="4.7">1</text>
<text x="278.8" y="9.2">ITEM</text>
<text x="289.8" y="9.2">QTY</text>
<text x="322.7" y="9.2">DESCRIPTION</text>
<text x="374.2" y="9.2">MATERIAL</text>
<text x="398" y="9.2">CANRIG PART No.</text>
<text x="281.4" y="12.7">1</text>
<text x="291.9" y="12.7">1</text>
<text x="297.4" y="12.7">PLATE, 10 THK, 210 x 210</text>
<text x="373.7" y="12.7">A572 Gr. 50</text>
<text x="2.9" y="20.7">G</text>
<text x="426.7" y="20.7">G</text>
<text x="112.1" y="56.7">187</text>
<text x="118.2" y="56.7">7</text>
<text x="120.3" y="55.1">3</text>
<text x="120.3" y="58">8</text>
<text x="3.1" y="60.6">F</text>
<text x="427" y="60.6">F</text>
<text x="182.8" y="70.4">1</text>
<text x="46.1" y="74.5">R98</text>
<text x="52.7" y="74.5">3</text>
<text x="54.9" y="72.9">7</text>
<text x="54.9" y="75.8">8</text>
<text x="172.9" y="72">2X R6</text>
<text x="182.8" y="73.3">4</text>
<text x="187.3" y="95.6">1</text>
<text x="3" y="100.5">E</text>
<text x="174.9" y="97.2">2X</text>
<text x="182.2" y="97.2">13</text>
<text x="187.3" y="98.4">2</text>
<text x="426.9" y="100.5">E</text>
<text x="159.3" y="122.1">R54</text>
<text x="165.9" y="122.1">2</text>
<text x="168" y="120.5">1</text>
<text x="168" y="123.4">8</text>
<text x="27.1" y="129.7">146</text>
<text x="33.2" y="129.7">5</text>
<text x="35.4" y="131">4</text>
<text x="35.4" y="128.1">3</text>
<text x="195.4" y="131.3">108</text>
<text x="201.5" y="131.3">4</text>
<text x="203.7" y="129.7">1</text>
<text x="203.7" y="132.6">4</text>
<text x="214.4" y="134.5">210</text>
<text x="220.6" y="134.5">8</text>
<text x="222.7" y="132.9">1</text>
<text x="222.7" y="135.7">4</text>
<text x="2.9" y="140.4">D</text>
<text x="426.8" y="140.4">D</text>
<text x="183.5" y="148.7">R25</text>
<text x="190.1" y="148.7">1</text>
<text x="196.2" y="172.6">57</text>
<text x="200.7" y="172.6">2</text>
<text x="202.9" y="171">1</text>
<text x="202.9" y="173.8">4</text>
<text x="27.9" y="176.5">41</text>
<text x="32.4" y="176.5">1</text>
<text x="34.6" y="177.8">8</text>
<text x="34.6" y="174.9">5</text>
<text x="2.9" y="180.3">C</text>
<text x="426.8" y="180.3">C</text>
<text x="60" y="191.6">5</text>
<text x="308.3" y="191.8">3</text>
<text x="53.3" y="193.2">41</text>
<text x="57.8" y="193.2">1</text>
<text x="60" y="194.5">8</text>
<text x="303.2" y="193.4">10</text>
<text x="308.3" y="194.7">8</text>
<text x="90.6" y="202">98</text>
<text x="95.2" y="202">3</text>
<text x="97.3" y="200.4">7</text>
<text x="97.3" y="203.3">8</text>
<text x="108.1" y="209.8">171</text>
<text x="114.2" y="209.8">6</text>
<text x="116.4" y="208.2">3</text>
<text x="116.4" y="211.1">4</text>
<text x="3" y="220.2">B</text>
<text x="117.6" y="218.6">210</text>
<text x="123.7" y="218.6">8</text>
<text x="125.9" y="217">1</text>
<text x="125.9" y="219.9">4</text>
<text x="426.9" y="220.2">B</text>
<text x="361.8" y="249.1">DO NOT SCALE</text>
<text x="365.7" y="251.9">DRAWING</text>
<text x="358.5" y="257.2">SHEET SIZE</text>
<text x="3" y="260.2">A</text>
<text x="364.1" y="262.7">PLATE, SAFETY BAR HOLDER, PC4100</text>
<text x="426.9" y="260.2">A</text>
<text x="18.1" y="276.2">11</text>
<text x="57.3" y="276.2">10</text>
<text x="97.3" y="276.2">9</text>
<text x="136.6" y="276.2">8</text>
<text x="254.4" y="276.2">5</text>
<text x="293.6" y="276.2">4</text>
<text x="332.9" y="276.2">3</text>
<text x="372.1" y="276.2">2</text>
<text x="411.4" y="276.2">1</text>
</g>
<g font-size="2.5">
<text x="364.8" y="231.1">SHEET 1 OF 1</text>
<text x="306.8" y="244.7">MODELED</text>
<text x="322.5" y="242">INITIAL DESIGN</text>
<text x="322.5" y="244.7">ITC</text>
<text x="341.6" y="244.7">2018/01/03</text>
<text x="204.7" y="250.8">CONFIDENTIAL AND</text>
<text x="306.8" y="247.5">DRAWN</text>
<text x="306.8" y="250.3">CHECKED</text>
<text x="322.5" y="250.3">T.Burke</text>
<text x="322.5" y="247.5">ITC</text>
<text x="341.6" y="247.5">2018/01/03</text>
<text x="203.7" y="255.7">USE, REPRODUCTION</text>
<text x="204.4" y="253.2">PROPRIETARY. THE</text>
<text x="306.8" y="253.1">APPROVED</text>
<text x="306.8" y="255.9">RELEASE DATE</text>
<text x="322.5" y="253.1">T.Burke</text>
<text x="341.4" y="253.1">2019-01-16</text>
<text x="341.4" y="255.9">2019-04-24</text>
<text x="204.7" y="263.1">WRITTEN CONSENT</text>
<text x="205.7" y="258.2">OR DISTRIBUTION</text>
<text x="206.5" y="260.6">WITHOUT PRIOR</text>
<text x="306.8" y="261.4">MODELED</text>
<text x="325.8" y="258.6">REVISION</text>
<text x="341.4" y="261.4">2019-04-07</text>
<text x="204.5" y="265.6">IS PROHIBITED. ALL</text>
<text x="204.6" y="268.1">RIGHTS RESERVED.</text>
<text x="306.8" y="269.7">APPROVED</text>
<text x="306.8" y="267">CHECKED</text>
<text x="306.8" y="264.2">DRAWN</text>
<text x="322.5" y="267">G.Young</text>
<text x="322.5" y="269.7">T.Burke</text>
<text x="341.4" y="264.2">2019-04-07</text>
<text x="341.4" y="267">2019-04-11</text>
<text x="341.4" y="269.7">2019-04-15</text>
<text x="356.3" y="269.7">EST. WEIGHT</text>
<text x="380.2" y="269.7">SCALE</text>
<text x="306.8" y="272.5">REVISION RELEASE DATE</text>
<text x="341.4" y="272.5">2019-04-24</text>
<text x="356.3" y="272.5">2 Kg [4.4 lbs]</text>
<text x="385.6" y="272.6">1:1</text>
<text x="391" y="271">DT34399</text>
<text x="421" y="271">A</text>
</g>
<text font-size="2.3" x="203.9" y="243.3">WELDING PROCEDURE AS PER CANRIG SPECIFICATION - ENG 704, UNLESS NOTED OTHERWISE</text>
<g font-size="2.1">
<text x="358" y="234.2">THIRD ANGLE PROJECTION</text>
<text x="415.4" y="271">REV</text>
</g>
<g font-size="1.9">
<text x="322.5" y="261.3">A.Anbarasan</text>
<text x="322.5" y="264.1">A.Anbarasan</text>
</g>
<g font-size="1.8">
<text x="230.1" y="248.7">UNLESS OTHERWISE SPECIFIED</text>
<text x="118.4" y="268.3">A</text>
<text x="146.9" y="268.3">PRODUCTION RELEASE</text>
<text x="195.6" y="268.3">3280</text>
<text x="117.2" y="271.8">REV</text>
<text x="146.6" y="271.8">REVISION DESCRIPTION</text>
<text x="195.7" y="271.8">ECN</text>
</g>
<g font-size="1.7">
<text x="262.7" y="250.5">FABRICATING [IMPERIAL] FABRICATING [METRIC]</text>
<text x="263.9" y="248.3">TOLERANCE - UNLESS OTHERWISE SPECIFIED</text>
<text x="263.1" y="252.7">0 to 24&quot;</text>
<text x="263.1" y="254.8">24&quot; to 60&quot;</text>
<text x="263.1" y="256.8">60 to 120&quot;</text>
<text x="277.7" y="252.7">± 1/16&quot;</text>
<text x="277.7" y="254.8">± 1/8&quot;</text>
<text x="277.7" y="256.8">± 3/16&quot;</text>
<text x="285.1" y="256.8">1525 TO 3048</text>
<text x="285.1" y="254.8">610 TO 1525</text>
<text x="285.1" y="252.7">0 TO 610 mm</text>
<text x="298.8" y="254.8">± 3 mm</text>
<text x="298.8" y="252.7">± 1 mm</text>
<text x="298.8" y="256.8">± 5 mm</text>
<text x="262.6" y="262.9">MACHINING [IMPERIAL]</text>
<text x="263.1" y="258.8">120&quot; to 280&quot;</text>
<text x="263.1" y="260.7">280&quot; &amp; OVER</text>
<text x="277.7" y="260.7">± 1/2&quot;</text>
<text x="277.7" y="258.8">± 1/4&quot;</text>
<text x="285.1" y="262.8">MACHINING [METRIC]</text>
<text x="285.1" y="258.8">3048 TO 7112</text>
<text x="285.1" y="260.7">7112 &amp; OVER</text>
<text x="298.8" y="258.8">± 7 mm</text>
<text x="298.8" y="260.7">± 13 mm</text>
<text x="263.2" y="265.1">DECIMAL .x</text>
<text x="272" y="268.9">.xxx ± .005&quot;</text>
<text x="272" y="267">.xx</text>
<text x="276" y="265.1">± .030&quot;</text>
<text x="276" y="267">± .015&quot;</text>
<text x="285.1" y="265.1">DECIMAL</text>
<text x="294.7" y="265.1">x.</text>
<text x="294.7" y="268.9">x.xx ± .13 mm</text>
<text x="294.7" y="267">x.x</text>
<text x="298.8" y="267">± .40 mm</text>
<text x="298.8" y="265.1">± .8 mm</text>
<text x="263.2" y="270.9">ANGULAR</text>
<text x="274.5" y="270.9">MACHINING ± 1°</text>
<text x="290.3" y="270.9">FABRICATION ± 2°</text>
</g>
<g font-size="1.6">
<text x="227.7" y="251.1">INTERPRET DRAWING PER ASME Y14.5-1994</text>
<text x="227.7" y="252.6">INTERPRET CASTINGS AND FORGINGS</text>
<text x="227.7" y="254.2">PER ASME Y14.8-1996</text>
<text x="227.7" y="257.3">REMOVE SHARP CORNERS AND BURRS</text>
<text x="230.4" y="258.8">RUN OUT</text>
<text x="230.4" y="260.4">STRAIGHTNESS</text>
<text x="230.4" y="261.9">PERPENDICULARITY</text>
<text x="230.5" y="263.5">PARALLELISM</text>
<text x="247.9" y="258.6">.003</text>
<text x="247.9" y="260.2">.005 IN 5 INCHES</text>
<text x="247.9" y="261.7">.010 IN 5 INCHES</text>
<text x="247.9" y="263.3">.010 IN 5 INCHES</text>
<text x="227.7" y="268.9">MACHINED SURFACES</text>
<text x="230.5" y="265">FLATNESS</text>
<text x="247.2" y="266.7">125</text>
<text x="247.9" y="264.8">.010 or as Shown</text>
<text x="227.7" y="270.5">MIN. RADIUS UNLESS SHOWN = 0.03 MAX.</text>
</g>
</svg>
